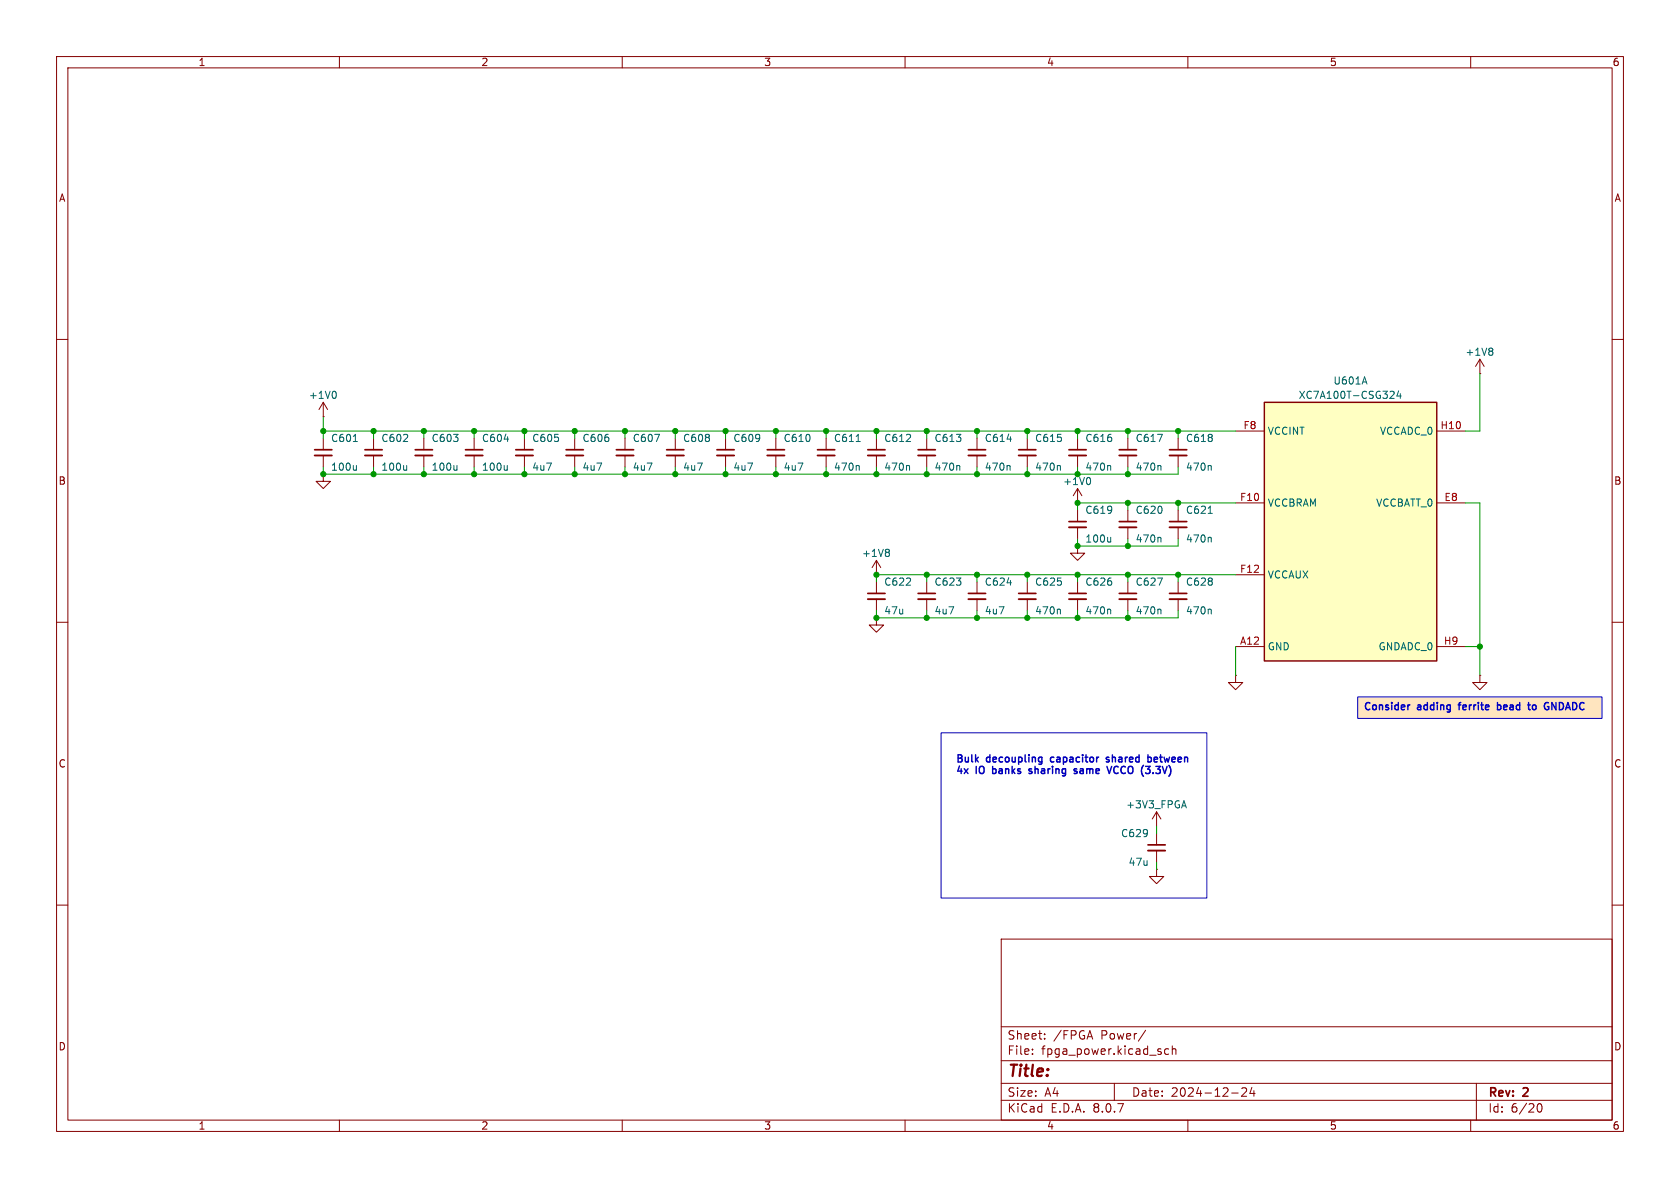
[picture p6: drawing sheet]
<svg xmlns="http://www.w3.org/2000/svg" width="297mm" height="210mm" viewBox="0 0 297 210" stroke-linecap="round" stroke-linejoin="round" font-family="sans-serif">
<g fill="none" stroke="#840000" stroke-width=".18">
<path d="M10 10h277v190h-277zM12 12h273v186h-273zM60 10v2M110 10v2M160 10v2M210 10v2M260 10v2M10 60h2M285 60h2M10 110h2M285 110h2M10 160h2"/>
<path d="M177 166h108v32h-108zM285 160h2M60 198v2M110 198v2M160 198v2M177 194.5h108M177 191.5h108M177 187.5h108M177 181.5h108M182.5 186.3v.1M182.5 185.5v.1M184.7 183.6v.1"/>
<path d="M184.7 182.8v.1M197 191.5v3M202.5 182.1l-1.3 2M206.6 185.5l-.4-.1-.3 .3v.4l.1 .2h.6M207.2 185.5l.3-.1 .3 .1 .1 .9M207.2 184.9v1.5M210 198v2M217.7 193.2h1.2M219.5 192.4l.6-.1 .2 .1 .1 .3-.9 1.1h.9M221.3 192.2l-.3 1.1h.9M221.7 192.8v1M260 198v2"/>
<path d="M261 191.5v6.5M271.7 195.7l.2-.5 .2-.1a.81 .81 0 0 1 .6 .6 .81 .81 0 0 1-.3 .8h-.4l-.3-.5"/>
</g>
<path d="M240 123.2h43.2v3.8h-43.2z" fill="#ffe5bf"/>
<g fill="none" stroke="#840000" stroke-width=".18">
<path d="M57.1 73.7h.1M57.1 71.1v2.6M57.1 77.5v2M57.1 71.1l-.7 1.3M57.1 71.1l.8 1.3M66 77.5v2M74.9 77.5v2M83.8 77.5v2M92.7 77.5v2M119.4 77.5v2M137.2 77.5v2M146 77.5v2"/>
<path d="M154.9 77.5v2M163.8 77.5v2M172.7 77.5v2M199.4 77.5v2M208.3 77.5v2M261.6 66h.1M261.6 63.5l-.7 1.3M261.6 63.5v2.5M261.6 63.5l.8 1.3M57.1 83.8v1.3h1.3l-1.3 1.3-1.2-1.3h1.2M57.1 83.8h.1M57.1 80.5v2.1"/>
<path d="M66 80.5v2.1M74.9 80.5v2.1M83.8 80.5v2.1M92.7 80.5v2.1M119.4 80.5v2.1M137.2 80.5v2.1M146 80.5v2.1M154.9 99.1l-.7 1.2M154.9 80.5v2.1M154.9 99.1v2.5M154.9 99.1l.8 1.2M163.8 80.5v2.1"/>
<path d="M172.7 80.5v2.1M190.5 90.2v2M190.5 93.2v2.1M199.4 80.5v2.1M208.3 80.5v2.1M154.9 101.6h.1M154.9 109.2v1.3h1.3l-1.3 1.3-1.2-1.3h1.2M154.9 109.2h.1M154.9 102.9v2M154.9 105.9v2.1M163.8 102.9v2M163.8 105.9v2.1"/>
<path d="M172.7 102.9v2M172.7 105.9v2.1M190.5 102.9v2M190.5 105.9v2.1M199.4 102.9v2M199.4 105.9v2.1M208.3 102.9v2M208.3 105.9v2.1M204.5 153.7v1.2h-1.3l1.3 1.3 1.2-1.3h-1.2M204.5 153.7h.1M204.5 143.5v2.6M204.5 147.3v2.1"/>
<path d="M204.5 150.4v2M204.5 143.5l-.8 1.3M204.5 143.5l.7 1.3"/>
</g>
<g fill="none" stroke="#006464" stroke-width=".18">
<path d="M59.1 69.2a.79 .79 0 0 1 0 1.2M62.5 78h.7M89.1 77.6h.8M151.4 78h.7M178 77.6h.8M204.6 76.8h.9l-.6 1.2M263.7 61.5l.2 .3-.2 .3 .2 .2v.3l-.2 .2M63 82.3v.8M63 83l-.2 .1M71.9 82.3v.8M71.9 83l-.2 .1M80.8 82.3v.8"/>
<path d="M80.8 83l-.2 .1M89.7 82.3v.8M89.7 83l-.2 .1M151.7 82.3l.2 .2v.6M157 97.1l.2 .2-.2 .3 .2 .3v.2l-.2 .3M160.6 82.3l.2 .2v.6M169.5 82.3l.2 .2v.6M178.4 82.3l.2 .2v.6M196.4 95v.8M196.4 95.7l-.2 .1M205.1 82.3l.1 .2v.6M214 82.3l.1 .2v.6"/>
<path d="M178 103h.8M196.2 107.7l.2 .2v.6M204.6 102.2h.9l-.6 1.2M205.1 107.7l.1 .2v.6M214 107.7l.1 .2v.6M209 142.5h.6M209.3 141.5l.4 1.3"/>
</g>
<g fill="none" stroke="#840000" stroke-width=".33">
<path d="M55.6 80.5h3.1M64.5 80.5h3.1M73.4 80.5h3.1M82.3 80.5h3M91.2 80.5h3M117.9 80.5h3M135.6 80.5h3.1M144.5 80.5h3.1M153.4 80.5h3.1M162.3 80.5h3.1M171.2 80.5h3M189 93.2h3"/>
<path d="M197.9 80.5h3M206.8 80.5h3M153.4 105.9h3.1M162.3 105.9h3.1M171.2 105.9h3M189 105.9h3M197.9 105.9h3M206.8 105.9h3M202.9 150.4h3.1"/>
</g>
<g fill="none" stroke="#840000" stroke-width=".3">
<path d="M55.6 79.5h3.1M64.5 79.5h3.1M73.4 79.5h3.1M82.3 79.5h3M91.2 79.5h3M117.9 79.5h3M135.6 79.5h3.1M144.5 79.5h3.1M153.4 79.5h3.1M162.3 79.5h3.1M171.2 79.5h3M197.9 79.5h3"/>
<path d="M206.8 79.5h3M189 92.2h3M153.4 104.9h3.1M162.3 104.9h3.1M171.2 104.9h3M189 104.9h3M197.9 104.9h3M206.8 104.9h3M202.9 149.4h3.1"/>
</g>
<path d="M223.5 71.1h30.5v45.7h-30.5z" fill="#ffffc2"/>
<path d="M223.5 71.1h30.5v45.7h-30.5z" fill="none" stroke="#840000" stroke-width=".25"/>
<g fill="none" stroke="#840000" stroke-width=".18">
<path d="M101.6 77.5v2M110.5 77.5v2M128.3 77.5v2M181.6 77.5v2M190.5 77.5v2M218.4 76.2h5.1M254 76.2h5.1M101.6 80.5v2.1M110.5 80.5v2.1M128.3 80.5v2.1M181.6 80.5v2.1M190.5 96.5v1.3h1.3l-1.3 1.3-1.3-1.3h1.3"/>
<path d="M190.5 96.5h.1M190.5 88.9h.1M190.5 80.5v2.1M190.5 86.4v2.5M190.5 86.4l-.8 1.2M190.5 86.4l.8 1.2M199.4 90.2v2M199.4 93.2v2.1M208.3 90.2v2M208.3 93.2v2.1M218.4 88.9h5.1M254 88.9h5.1"/>
<path d="M181.6 102.9v2M181.6 105.9v2.1M218.4 119.4v1.3h1.3l-1.3 1.2-1.2-1.2h1.2M218.4 119.4h.1M218.4 114.3h5.1M218.4 101.6h5.1M254 114.3h5.1M261.6 119.4v1.3h1.3l-1.3 1.2-1.3-1.2h1.3M261.6 119.4h.1"/>
</g>
<path d="M115.7 76.8h.9l-.6 1.2M241.2 66.6l.5 1.3M245.9 69.2h.4l.2 .3-.8 .9h.8M247.3 69.1l-.3 .9h.7M247.6 69.6v.8M187.3 82.3l.2 .2v.6M192.5 84.4a.79 .79 0 0 1 0 1.3M196.2 82.3l.2 .2v.6M205.1 95l.1 .2v.6M213.6 90.7h.7M214 95l.1 .2v.6M187.3 107.7l.2 .2v.6" fill="none" stroke="#006464" stroke-width=".18"/>
<path d="M100.1 80.5h3M109 80.5h3M126.7 80.5h3.1M180.1 80.5h3M189 80.5h3M197.9 93.2h3M206.8 93.2h3M180.1 105.9h3" fill="none" stroke="#840000" stroke-width=".33"/>
<path d="M100.1 79.5h3M109 79.5h3M126.7 79.5h3.1M180.1 79.5h3M189 79.5h3M197.9 92.2h3M206.8 92.2h3M180.1 104.9h3" fill="none" stroke="#840000" stroke-width=".3"/>
<g fill="none" stroke="#0000c2" stroke-width=".25">
<path d="M175.5 135.5v1.2M175.5 136.7h.1M175.6 135.9l-.1 .1M182.4 136l-.3-.1-.2 .2 .1 .2 .4 .1v.3h-.5M185.8 134v.6M189.9 136.1l.5 .4-.2 .2h-.3M190.4 136l-.3-.1-.2 .2M191 136.3v.4M196 133.9h-.3l-.1 .1v.2l.4 .1v.3h-.4M197.3 135.5a.66 .66 0 0 0-.4 .7 .66 .66 0 0 0 .5 .5M202.9 133.9h.4l.2 .2-.1 .5h-.5M203.9 136.6v.1"/>
<path d="M242.2 124.3l-.4-.1-.3 .2M246 124.2v.1M247.2 124.2v1.3M249.1 124.6h.2M252.3 124.2v1.3M253.5 124.2v1.3M254.1 124.2v.1M257.8 124.6h.5M258.3 124.2l-.3 .2M261.3 124.2v.1M262 124.2v1.1M264.7 124.7l.4-.1 .2 .1"/>
<path d="M264.7 124.2v1.3M265.3 125.3l-.2 .2-.4-.1M268.7 124.2v1.3M270.1 124.6h.4M270.2 124.2v1.1M270.4 125.5h.1M271.3 124.6l-.3 .1-.1 .2 .1 .4 .3 .2M273.7 124.3l-.3-.1-.3 .2M275.1 124.2v1.3l-.7-1.3v1.3M276.3 124.4l-.6-.2v1.3M276.8 125.5l.4-1.3 .4 1.3M278.6 124.4l-.6-.2v1.3"/>
<path d="M280 124.3l-.3-.1-.3 .2"/>
</g>
<path d="M166.4 129.5h47v29.3h-47zM240 123.2h43.2v3.8h-43.2z" fill="none" stroke="#0000c2" stroke-width=".18"/>
<g fill="none" stroke="#009600" stroke-width=".18">
<path d="M57.1 76.2h161.3M57.1 73.7v3.8M66 76.2v1.3M74.9 76.2v1.3M83.8 76.2v1.3M92.7 76.2v1.3M101.6 76.2v1.3M110.5 76.2v1.3M119.4 76.2v1.3M128.3 76.2v1.3M137.2 76.2v1.3M146 76.2v1.3"/>
<path d="M154.9 76.2v1.3M163.8 76.2v1.3M172.7 76.2v1.3M181.6 76.2v1.3M190.5 76.2v1.3M199.4 76.2v1.3M208.3 76.2v1.3M261.6 66v10.2h-2.5M57.1 82.6v1.2h151.2v-1.2M66 82.6v1.2M74.9 82.6v1.2M83.8 82.6v1.2"/>
<path d="M92.7 82.6v1.2M101.6 82.6v1.2M110.5 82.6v1.2M119.4 82.6v1.2M128.3 82.6v1.2M137.2 82.6v1.2M146 82.6v1.2M154.9 82.6v1.2M163.8 82.6v1.2M172.7 82.6v1.2M181.6 82.6v1.2M190.5 82.6v1.2"/>
<path d="M190.5 95.3v1.2h17.8v-1.2M199.4 82.6v1.2M199.4 88.9v1.3M199.4 95.3v1.2M208.3 88.9v1.3M218.4 88.9h-27.9v1.3M259.1 88.9h2.5v30.5M154.9 108v1.2h53.4v-1.2M163.8 101.6v1.3M163.8 108v1.2M172.7 101.6v1.3M172.7 108v1.2"/>
<path d="M181.6 101.6v1.3M181.6 108v1.2M190.5 101.6v1.3M190.5 108v1.2M199.4 101.6v1.3M199.4 108v1.2M208.3 101.6v1.3M218.4 101.6h-63.5v1.3M218.4 114.3v5.1M259.1 114.3h2.5M204.5 146.1v1.2M204.5 152.4v1.3"/>
</g>
<g fill="#009600" stroke="#009600" stroke-width=".18">
<circle cx="199.4" cy="76.2" r=".46"/>
<circle cx="190.5" cy="76.2" r=".46"/>
<circle cx="208.3" cy="76.2" r=".46"/>
<circle cx="208.3" cy="88.9" r=".46"/>
<circle cx="190.5" cy="109.2" r=".46"/>
<circle cx="199.4" cy="109.2" r=".46"/>
<circle cx="199.4" cy="101.6" r=".46"/>
<circle cx="208.3" cy="101.6" r=".46"/>
<circle cx="190.5" cy="101.6" r=".46"/>
<circle cx="199.4" cy="96.5" r=".46"/>
<circle cx="199.4" cy="88.9" r=".46"/>
<circle cx="190.5" cy="96.5" r=".46"/>
<circle cx="101.6" cy="76.2" r=".46"/>
<circle cx="110.5" cy="83.8" r=".46"/>
<circle cx="110.5" cy="76.2" r=".46"/>
<circle cx="146" cy="83.8" r=".46"/>
<circle cx="128.3" cy="83.8" r=".46"/>
<circle cx="128.3" cy="76.2" r=".46"/>
<circle cx="119.4" cy="76.2" r=".46"/>
<circle cx="154.9" cy="83.8" r=".46"/>
<circle cx="146" cy="76.2" r=".46"/>
<circle cx="154.9" cy="76.2" r=".46"/>
<circle cx="137.2" cy="83.8" r=".46"/>
<circle cx="137.2" cy="76.2" r=".46"/>
<circle cx="119.4" cy="83.8" r=".46"/>
<circle cx="190.5" cy="88.9" r=".46"/>
<circle cx="190.5" cy="83.8" r=".46"/>
<circle cx="181.6" cy="83.8" r=".46"/>
<circle cx="181.6" cy="76.2" r=".46"/>
<circle cx="261.6" cy="114.3" r=".46"/>
<circle cx="199.4" cy="83.8" r=".46"/>
<circle cx="66" cy="76.2" r=".46"/>
<circle cx="66" cy="83.8" r=".46"/>
<circle cx="92.7" cy="76.2" r=".46"/>
<circle cx="92.7" cy="83.8" r=".46"/>
<circle cx="57.1" cy="76.2" r=".46"/>
<circle cx="101.6" cy="83.8" r=".46"/>
<circle cx="83.8" cy="76.2" r=".46"/>
<circle cx="83.8" cy="83.8" r=".46"/>
<circle cx="74.9" cy="83.8" r=".46"/>
<circle cx="74.9" cy="76.2" r=".46"/>
<circle cx="57.1" cy="83.8" r=".46"/>
<circle cx="163.8" cy="76.2" r=".46"/>
<circle cx="172.7" cy="76.2" r=".46"/>
<circle cx="172.7" cy="83.8" r=".46"/>
<circle cx="181.6" cy="101.6" r=".46"/>
<circle cx="181.6" cy="109.2" r=".46"/>
<circle cx="172.7" cy="101.6" r=".46"/>
<circle cx="163.8" cy="101.6" r=".46"/>
<circle cx="154.9" cy="109.2" r=".46"/>
<circle cx="163.8" cy="83.8" r=".46"/>
<circle cx="172.7" cy="109.2" r=".46"/>
<circle cx="163.8" cy="109.2" r=".46"/>
<circle cx="154.9" cy="101.6" r=".46"/>
</g>
<text font-size="2.8" fill="#840000" x="178" y="190.9">Title:</text>
<g font-size="2.1" fill="#840000">
<text x="178" y="184">Sheet:</text>
<text x="186.2" y="184">/FPGA</text>
<text x="194.7" y="184">Power/</text>
<text x="178" y="186.7">File:</text>
<text x="184.1" y="186.7">fpga_power.kicad_sch</text>
<text x="178" y="196.9">KiCad</text>
<text x="178" y="194.1">Size:</text>
<text x="184.7" y="194.1">A4</text>
<text x="185.7" y="196.9">E.D.A.</text>
<text x="193.3" y="196.9">8.0.7</text>
<text x="200" y="194.1">Date:</text>
<text x="207" y="194.1">2024-12-24</text>
<text x="263" y="194.3">Rev:</text>
<text x="263" y="196.9">Id:</text>
<text x="267.1" y="196.9">6/20</text>
<text x="269.4" y="194.3">2</text>
</g>
<g font-size="1.8" fill="#840000">
<text x="35" y="11.9">1</text>
<text x="85" y="11.9">2</text>
<text x="135" y="11.9">3</text>
<text x="185" y="11.9">4</text>
<text x="235" y="11.9">5</text>
<text x="285" y="11.9">6</text>
<text x="10.3" y="35.9">A</text>
<text x="285.3" y="35.9">A</text>
<text x="10.3" y="85.9">B</text>
<text x="285.3" y="85.9">B</text>
<text x="10.3" y="135.9">C</text>
<text x="285.3" y="135.9">C</text>
<text x="10.3" y="185.9">D</text>
<text x="285.3" y="185.9">D</text>
<text x="35" y="199.9">1</text>
<text x="85" y="199.9">2</text>
<text x="135" y="199.9">3</text>
<text x="185" y="199.9">4</text>
<text x="235" y="199.9">5</text>
<text x="285" y="199.9">6</text>
</g>
<g font-size="1.8" fill="#006464">
<text x="259" y="63.1">+1V8</text>
<text x="54.5" y="70.7">+1V0</text>
<text x="229.5" y="70.7">XC7A100T-CSG324</text>
<text x="235.6" y="68.2">U601A</text>
<text x="224" y="77.1">VCCINT</text>
<text x="243.9" y="77.1">VCCADC_0</text>
<text x="58.4" y="78.3">C601</text>
<text x="58.4" y="83.4">100u</text>
<text x="67.3" y="78.3">C602</text>
<text x="67.3" y="83.4">100u</text>
<text x="76.2" y="78.3">C603</text>
<text x="76.2" y="83.4">100u</text>
<text x="85.1" y="78.3">C604</text>
<text x="85.1" y="83.4">100u</text>
<text x="94" y="78.3">C605</text>
<text x="94" y="83.4">4u7</text>
<text x="102.9" y="78.3">C606</text>
<text x="102.9" y="83.4">4u7</text>
<text x="111.8" y="78.3">C607</text>
<text x="111.8" y="83.4">4u7</text>
<text x="120.7" y="78.3">C608</text>
<text x="120.7" y="83.4">4u7</text>
<text x="129.5" y="78.3">C609</text>
<text x="129.5" y="83.4">4u7</text>
<text x="138.4" y="78.3">C610</text>
<text x="138.4" y="83.4">4u7</text>
<text x="147.3" y="78.3">C611</text>
<text x="147.3" y="83.4">470n</text>
<text x="156.2" y="78.3">C612</text>
<text x="156.2" y="83.4">470n</text>
<text x="165.1" y="78.3">C613</text>
<text x="165.1" y="83.4">470n</text>
<text x="174" y="78.3">C614</text>
<text x="174" y="83.4">470n</text>
<text x="182.9" y="78.3">C615</text>
<text x="182.9" y="83.4">470n</text>
<text x="191.8" y="78.3">C616</text>
<text x="191.8" y="83.4">470n</text>
<text x="200.7" y="78.3">C617</text>
<text x="200.7" y="83.4">470n</text>
<text x="209.6" y="78.3">C618</text>
<text x="209.6" y="83.4">470n</text>
<text x="187.9" y="86">+1V0</text>
<text x="224" y="89.8">VCCBRAM</text>
<text x="243.2" y="89.8">VCCBATT_0</text>
<text x="191.8" y="91">C619</text>
<text x="200.7" y="91">C620</text>
<text x="209.6" y="91">C621</text>
<text x="152.3" y="98.7">+1V8</text>
<text x="191.8" y="96.1">100u</text>
<text x="200.7" y="96.1">470n</text>
<text x="209.6" y="96.1">470n</text>
<text x="156.2" y="103.7">C622</text>
<text x="165.1" y="103.7">C623</text>
<text x="174" y="103.7">C624</text>
<text x="182.9" y="103.7">C625</text>
<text x="191.8" y="103.7">C626</text>
<text x="200.7" y="103.7">C627</text>
<text x="209.6" y="103.7">C628</text>
<text x="224" y="102.5">VCCAUX</text>
<text x="156.2" y="108.8">47u</text>
<text x="165.1" y="108.8">4u7</text>
<text x="174" y="108.8">4u7</text>
<text x="182.9" y="108.8">470n</text>
<text x="191.8" y="108.8">470n</text>
<text x="200.7" y="108.8">470n</text>
<text x="209.6" y="108.8">470n</text>
<text x="224" y="115.2">GND</text>
<text x="243.6" y="115.2">GNDADC_0</text>
<text x="199" y="143.1">+3V3_FPGA</text>
<text x="198.1" y="148.2">C629</text>
<text x="199.4" y="153.3">47u</text>
</g>
<g font-size="1.8" fill="#a90000">
<text x="219.7" y="75.9">F8</text>
<text x="254.6" y="75.9">H10</text>
<text x="219.1" y="88.6">F10</text>
<text x="255.3" y="88.6">E8</text>
<text x="219.1" y="101.3">F12</text>
<text x="219.1" y="114">A12</text>
<text x="255.2" y="114">H9</text>
</g>
<g font-size="1.8" fill="#0000c2">
<text x="241" y="126.2">Consider</text>
<text x="250.7" y="126.2">adding</text>
<text x="258.5" y="126.2">ferrite</text>
<text x="265.8" y="126.2">bead</text>
<text x="271.8" y="126.2">to</text>
<text x="275.2" y="126.2">GNDADC</text>
<text x="168.9" y="134.9">Bulk</text>
<text x="168.9" y="136.9">4x</text>
<text x="172.6" y="136.9">IO</text>
<text x="174.5" y="134.9">decoupling</text>
<text x="176" y="136.9">banks</text>
<text x="183" y="136.9">sharing</text>
<text x="186.3" y="134.9">capacitor</text>
<text x="191.5" y="136.9">same</text>
<text x="196.7" y="134.9">shared</text>
<text x="197.9" y="136.9">VCCO</text>
<text x="204.4" y="136.9">(3.3V)</text>
<text x="204.5" y="134.9">between</text>
</g>
</svg>
